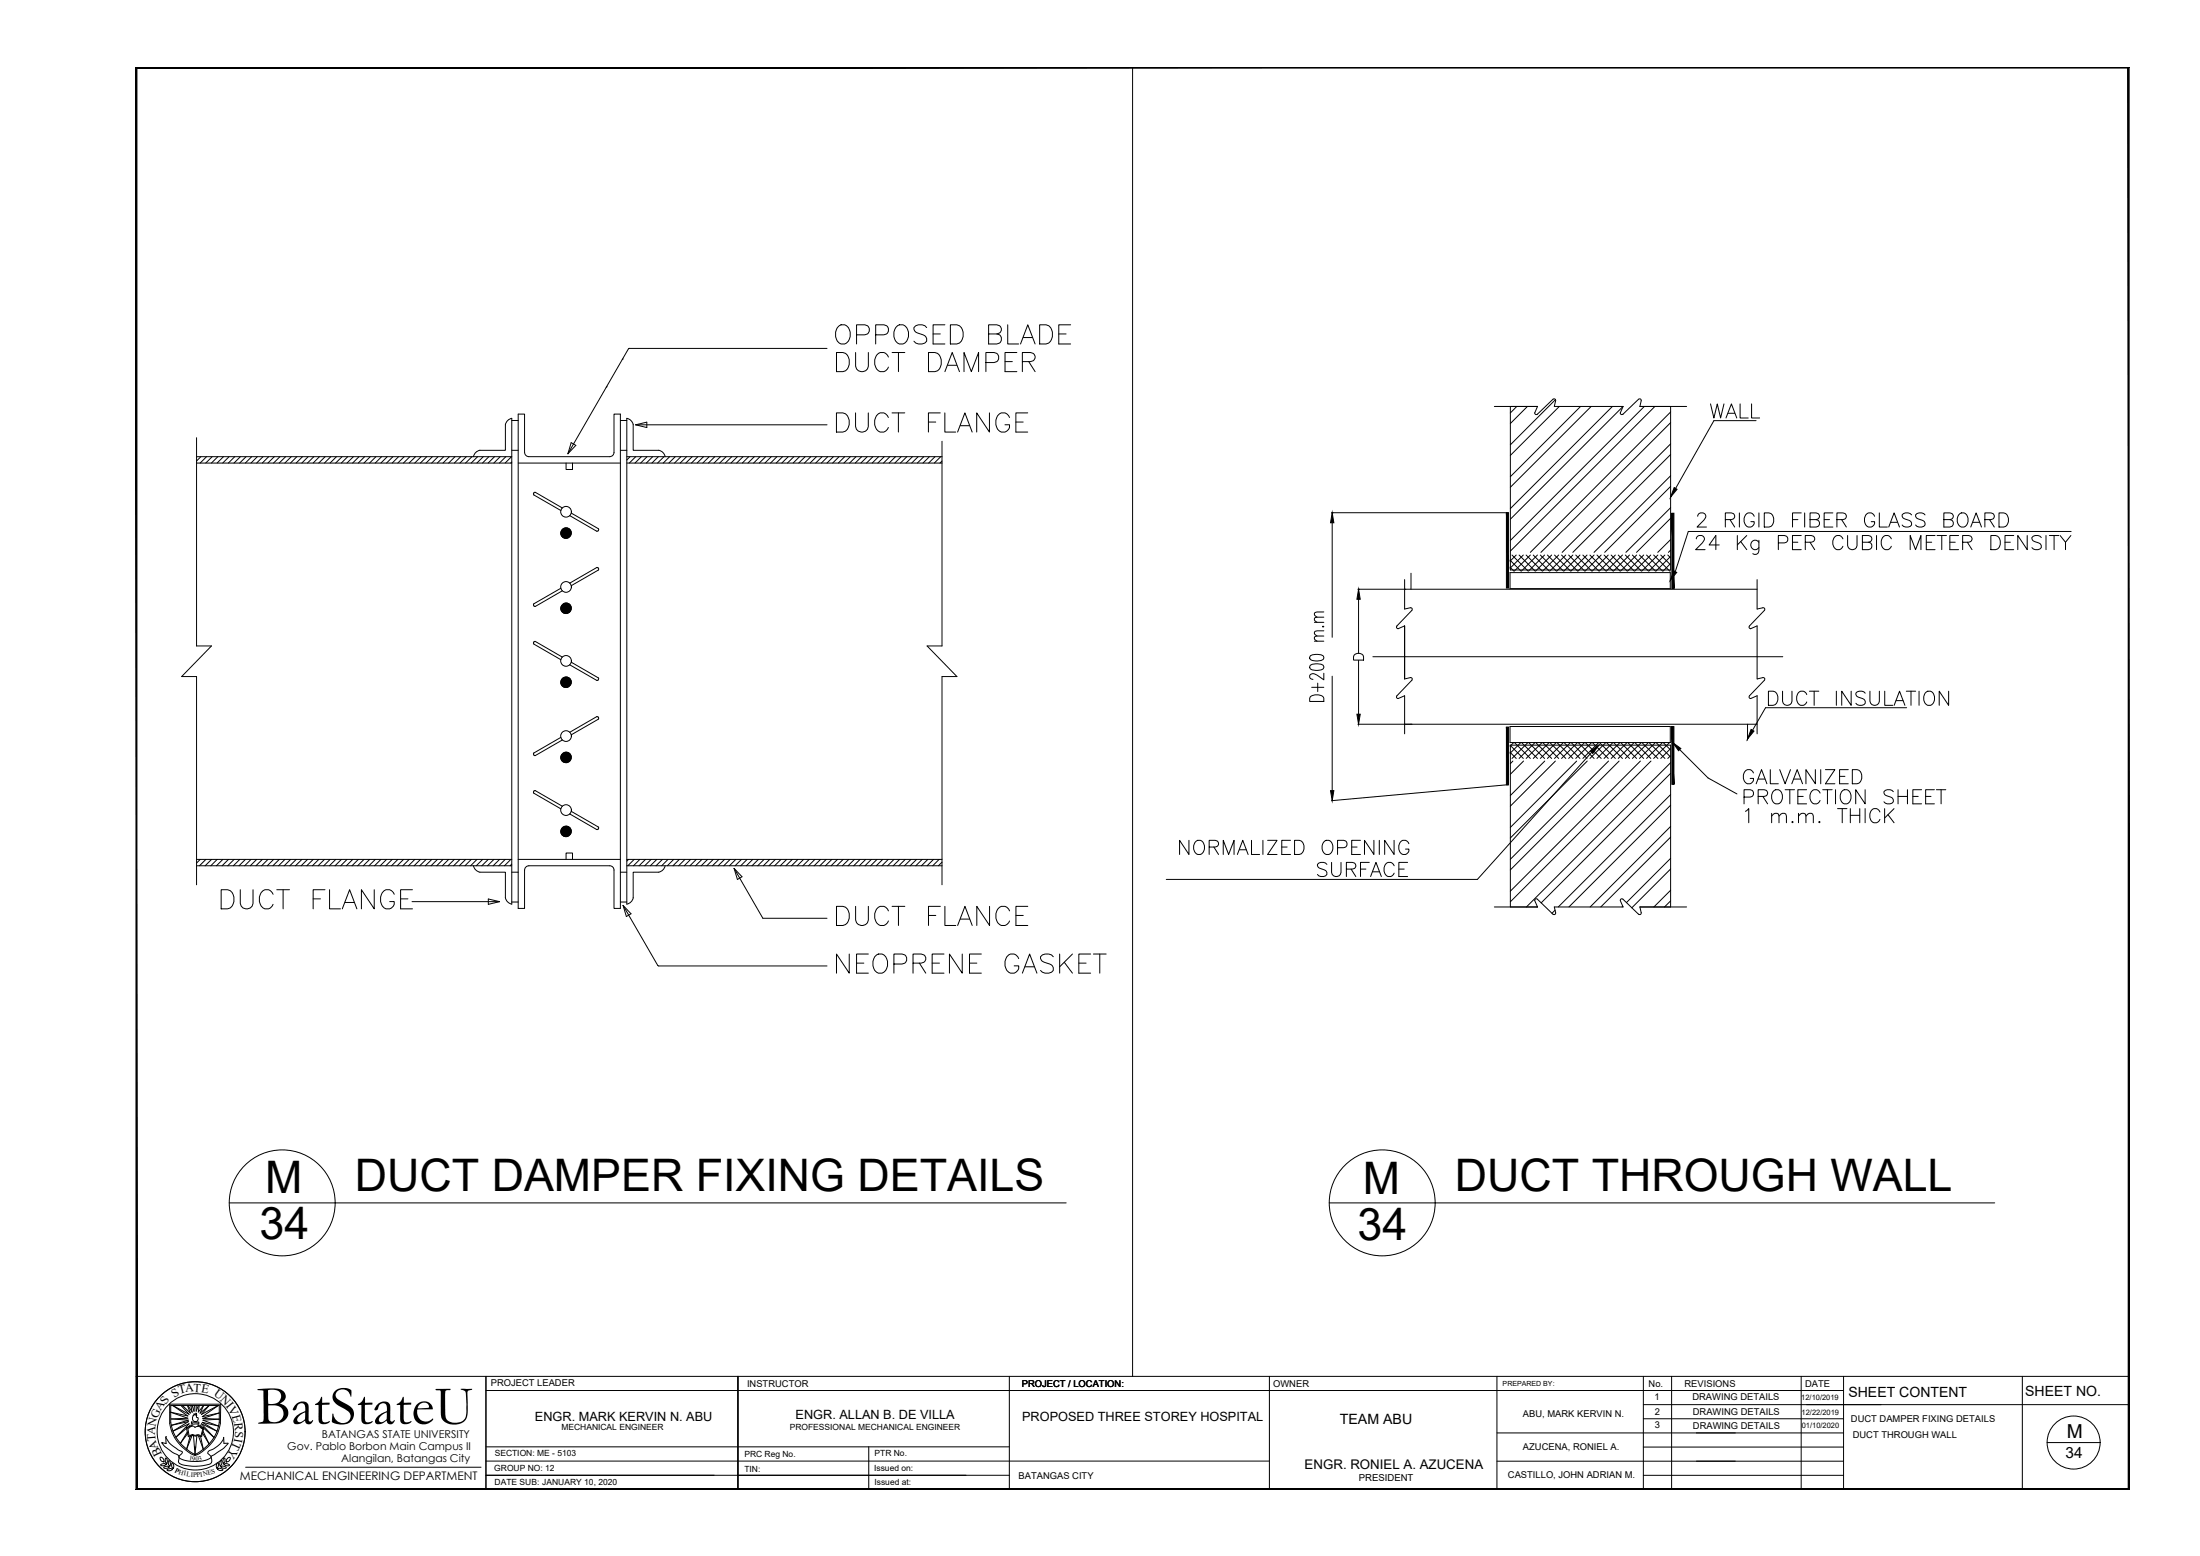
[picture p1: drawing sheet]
<svg xmlns="http://www.w3.org/2000/svg" width="420mm" height="297mm" viewBox="0 0 420 297" stroke-linecap="round" stroke-linejoin="round" font-family="sans-serif">
<!-- layer: 0 -->
<g fill="none" stroke="#000" stroke-width=".19">
<path d="M216.3 12.8v249.9M99 79.1h1.2v7.3a.83 .83 0 0 0 .8 .8h15.4a.83 .83 0 0 0 .9-.8v-7.3h1.2v94.3h-1.2v-7.3a.81 .81 0 0 0-.8-.8h-15.5a.81 .81 0 0 0-.8 .8v7.3h-1.2zM116 73.8l-.2 .1M119 68.5l-.2 .1M120 66.6l-11.5 20M157.9 66.5h-37.7l-.2 .1M288.4 77.6v31.2h30.7v-31.2M289.7 77.6l-1.3 1.2M291.7 77.6l-3.3 3.3M297.1 76.3l-8.7 8.6M297.1 76.5l-.3 1.1h13.2M297.1 76.5l-.1-.3h-.4l-3 2.9a.3 .3 0 0 1-.3 0 .3 .3 0 0 1-.2-.3l.5-1.2h-8.2"/>
<path d="M297.8 77.6l-9.4 9.3M301.9 77.6l-13.5 13.4M303.9 77.6l-15.5 15.4M307.9 77.6l-19.5 19.5M310 77.6l-21.6 21.5M313.4 76.5l-.2 1.1h8.9M313.4 76.5l-.1-.3h-.4l-2.9 2.9a.3 .3 0 0 1-.4 0 .3 .3 0 0 1-.2-.3l.6-1.2M314 77.6l-25.6 25.6M316.1 77.6l-27.7 27.6M319.1 78.7l-26.8 26.7M37.5 88.4h60.2M37.5 87.2h60.2"/>
<path d="M37.5 83.6v39.7h2.9l-5.7 5.9h2.8v39.7M38.4 87.2l-.9 .8M39.4 87.2l-1.2 1.2M40.5 87.2l-1.2 1.2M41.6 87.2l-1.2 1.2M42.7 87.2l-1.2 1.2M43.8 87.2l-1.3 1.2M44.8 87.2l-1.2 1.2M45.9 87.2l-1.2 1.2M47 87.2l-1.2 1.2M48.1 87.2l-1.2 1.2M49.1 87.2l-1.2 1.2"/>
<path d="M50.2 87.2l-1.2 1.2M51.3 87.2l-1.2 1.2M52.4 87.2l-1.2 1.2M53.5 87.2l-1.3 1.2M54.5 87.2l-1.2 1.2M55.6 87.2l-1.2 1.2M56.7 87.2l-1.2 1.2M57.8 87.2l-1.2 1.2M58.9 87.2l-1.3 1.2M59.9 87.2l-1.2 1.2M61 87.2l-1.2 1.2M62.1 87.2l-1.2 1.2"/>
<path d="M63.2 87.2l-1.2 1.2M64.3 87.2l-1.3 1.2M65.3 87.2l-1.2 1.2M66.4 87.2l-1.2 1.2M67.5 87.2l-1.2 1.2M68.6 87.2l-1.3 1.2M69.6 87.2l-1.2 1.2M70.7 87.2l-1.2 1.2M71.8 87.2l-1.2 1.2M72.9 87.2l-1.2 1.2M74 87.2l-1.3 1.2M75 87.2l-1.2 1.2"/>
<path d="M76.1 87.2l-1.2 1.2M77.2 87.2l-1.2 1.2M78.3 87.2l-1.3 1.2M79.4 87.2l-1.3 1.2M80.4 87.2l-1.2 1.2M81.5 87.2l-1.2 1.2M82.6 87.2l-1.2 1.2M83.7 87.2l-1.3 1.2M84.7 87.2l-1.2 1.2M85.8 87.2l-1.2 1.2M86.9 87.2l-1.2 1.2M88 87.2l-1.2 1.2"/>
<path d="M89.1 87.2l-1.3 1.2M90.1 87.2l-1.2 1.2M90.4 87.2a1.53 1.53 0 0 1 1.2-1.2h4.9v-4.9a1.56 1.56 0 0 1 1.2-1.2v92.7a1.56 1.56 0 0 1-1.2-1.2M91.2 87.2l-1.2 1.2M92.3 87.2l-1.2 1.2M93.4 87.2l-1.3 1.2M94.4 87.2l-1.2 1.2M95.5 87.2l-1.2 1.2M96.6 87.2l-1.2 1.2M97.7 87.2l-1.2 1.2M97.7 88.2l-.2 .2M97.7 80.3h1.3"/>
<path d="M97.7 86h1.3M99 88.4h19.5M107.4 97l-5.1-3a.29 .29 0 0 0-.4 .1 .29 .29 0 0 0 .1 .4l5.1 3M108.1 88.4v1.2h1.2v-1.2M109.1 84.5l.9 .5-1.5 1.6zM109.1 97.9l5.1 3a.3 .3 0 0 1 .1 .4 .3 .3 0 0 1-.4 .1l-5.1-3M118.5 80.3h1.2M118.5 86h1.2M119.7 88.4h60.2M119.7 87.2h60.2M120.3 87.2l-.6 .6M121.4 81.1h36.5"/>
<path d="M121.4 81.1l2.1-.5v1zM121.4 87.2l-1.2 1.2M122.5 87.2l-1.2 1.2M123.6 87.2l-1.2 1.2M124.7 87.2l-1.3 1.2M125.7 87.2l-1.2 1.2M126.8 87.2l-1.2 1.2M127 87.2a1.53 1.53 0 0 0-1.2-1.2h-4.9v-4.9a1.56 1.56 0 0 0-1.2-1.2v92.7a1.56 1.56 0 0 0 1.2-1.2M127.9 87.2l-1.2 1.2M129 87.2l-1.3 1.2M130 87.2l-1.2 1.2M131.1 87.2l-1.2 1.2"/>
<path d="M132.2 87.2l-1.2 1.2M133.3 87.2l-1.2 1.2M134.4 87.2l-1.3 1.2M135.4 87.2l-1.2 1.2M136.5 87.2l-1.2 1.2M137.6 87.2l-1.2 1.2M138.7 87.2l-1.3 1.2M139.8 87.2l-1.3 1.2M140.8 87.2l-1.2 1.2M141.9 87.2l-1.2 1.2M143 87.2l-1.2 1.2M144.1 87.2l-1.3 1.2"/>
<path d="M145.1 87.2l-1.2 1.2M146.2 87.2l-1.2 1.2M147.3 87.2l-1.2 1.2M148.4 87.2l-1.2 1.2M149.5 87.2l-1.3 1.2M150.5 87.2l-1.2 1.2M151.6 87.2l-1.2 1.2M152.7 87.2l-1.2 1.2M153.8 87.2l-1.3 1.2M154.8 87.2l-1.2 1.2M155.9 87.2l-1.2 1.2M157 87.2l-1.2 1.2"/>
<path d="M158.1 87.2l-1.2 1.2M159.2 87.2l-1.3 1.2M160.2 87.2l-1.2 1.2M161.3 87.2l-1.2 1.2M162.4 87.2l-1.2 1.2M163.5 87.2l-1.2 1.2M164.6 87.2l-1.3 1.2M165.6 87.2l-1.2 1.2M166.7 87.2l-1.2 1.2M167.8 87.2l-1.2 1.2M168.9 87.2l-1.2 1.2M169.9 87.2l-1.2 1.2"/>
<path d="M171 87.2l-1.2 1.2M172.1 87.2l-1.2 1.2M173.2 87.2l-1.2 1.2M174.3 87.2l-1.3 1.2M175.3 87.2l-1.2 1.2M176.4 87.2l-1.2 1.2M177.5 87.2l-1.2 1.2M178.6 87.2l-1.2 1.2M179.7 87.2l-1.3 1.2M179.9 84.2v39.1h-2.8l5.7 5.9h-2.9v39.7M179.9 88l-.4 .4M254.3 97.9h33.5"/>
<path d="M254.4 97.9h.1M254.4 99.8v21.9M287.9 97.9h.1M319.1 84.7l-20.8 20.7M319.1 90.8l-14.7 14.6M319.1 96.9l-8.6 8.5M319.1 80.7l-24.8 24.7M319.1 86.8l-18.7 18.6M319.1 92.9l-12.6 12.5M319.1 98.9l-6.6 6.5M327.3 80.3l-7.3 12.9M107.1 112.3l-5.1 3a.29 .29 0 0 0-.1 .3 .29 .29 0 0 0 .4 .2l5.1-3"/>
<path d="M107.5 100.9l-.2 .3M107.6 115.2l-.4 .4M107.7 100.8l-.5 .6M107.7 115.2l-.5 .6M107.8 100.8l-.7 .7M107.8 115.1l-.7 .8M107.9 100.8l-.8 .8M107.9 115.1l-.8 .8M108 100.8l-.9 .8M108 115.1l-.9 .9M108.1 100.7l-1 1M108.1 115.1l-1 1"/>
<path d="M108.1 100.7l-1 1.1M108.2 115.1l-1.1 1.1M108.2 100.8l-1.1 1.1M108.3 100.8l-1.2 1.1M108.3 115.1l-1.2 1.2M108.3 100.8l-1.2 1.2M108.4 115.1l-1.3 1.3M108.4 100.8l-1.3 1.3M108.4 115.2l-1.3 1.2M108.5 115.2l-1.4 1.3M108.5 100.8l-1.3 1.4M108.5 115.2l-1.3 1.3"/>
<path d="M108.5 100.9l-1.3 1.3M108.6 115.2l-1.4 1.4M108.6 100.9l-1.4 1.4M108.6 115.3l-1.4 1.4M108.7 100.9l-1.4 1.4 1.4-1.3M108.7 115.3l-1.4 1.4M108.7 115.3l-1.4 1.5M108.8 101l-1.5 1.4M108.8 115.4l-1.5 1.4M108.8 101l-1.4 1.5M108.8 111.3l5.3-3a.32 .32 0 0 1 .1 .5l-5.1 3M108.8 115.4l-1.4 1.4"/>
<path d="M108.8 101.1l-1.4 1.4M108.8 115.4l-1.4 1.5M108.9 101.1l-1.5 1.4M108.9 101.1l-1.4 1.5M108.9 115.5l-1.4 1.4M108.9 101.2l-1.4 1.4M108.9 116.7l-.2 .3M108.9 115.5l-1.4 1.5M109 101.2l-1.5 1.4M109 115.6l-1.4 1.4M109 101.3l-1.4 1.4M109 102.3l-.4 .4"/>
<path d="M109 115.7l-1.3 1.3M109 101.4l-1.3 1.3M109 116.5l-.5 .5M109 115.7l-1.3 1.4M109.1 101.4l-1.4 1.3M109.1 102.1l-.6 .6M109.1 115.8l-1.3 1.3M109.1 101.5l-1.3 1.2M109.1 116.4l-.7 .7M109.1 101.5l-1.2 1.3M109.1 102l-.7 .8M109.1 115.9l-1.2 1.2"/>
<path d="M109.1 101.6l-1.2 1.2M109.1 101.9l-.8 .9M109.1 116l-1.2 1.1M109.1 101.6l-1.1 1.2M109.1 101.7l-1.1 1.1M109.1 101.8l-1 1M109.1 101.9l-.9 .9M109.1 116l-1.1 1.1M109.1 116.1l-1 1M109.1 116.2l-1 .9M109.1 116.2l-.9 .9M259.3 112.5h8.9"/>
<path d="M259.5 112.5h.1M259.5 114.4v10.3M266.8 119.5a.3 .3 0 0 0-.1 .3 .3 .3 0 0 0 .3 .2M268.3 112.5h.1M268.3 110.6v5.7l1.2-.3 .2 .2-.1 .3M268.3 112.5h67.3M269.5 109.4v3.1M269.6 116.5l-2.8 3M288.4 106.9l2.1 2.1M288.4 108.3l.7 .7M288.4 109.3h30.6v3.1h-30.6zM288.8 106l3 3"/>
<path d="M289.6 106l-1.2 1.1M290.1 106l3.1 3M290.9 106l-2.5 2.5M291.5 106l3 3M292.3 106l-3.1 3M292.8 106l3.1 3M293.6 106l-3 3M294.2 106l3 3M295 106l-3.1 3M295.5 106l3.1 3M296.3 106l-3 3M296.9 106l3 3"/>
<path d="M297.7 106l-3.1 3M298.2 106l3.1 3M299 106l-3 3M299.6 106l3 3M300.4 106l-3.1 3M300.9 106l3.1 3M301.7 106l-3 3M302.3 106l3.1 3M303.1 106l-3.1 3M303.6 106l3.1 3M304.4 106l-3 3M305 106l3.1 3"/>
<path d="M305.8 106l-3.1 3M306.3 106l3.1 3M307.1 106l-3 3M307.7 106l3.1 3M308.5 106l-3.1 3M309.1 106l3 3M309.9 106l-3.1 3M310.4 106l3.1 3M311.2 106l-3.1 3M311.8 106l3 3M312.6 106l-3.1 3M313.1 106l3.1 3"/>
<path d="M313.9 106l-3 3M314.5 106l3 3M315.3 106l-3.1 3M315.8 106l3.1 3M316.6 106l-3 3M317.2 106l1.8 1.8M318 106l-3.1 3M318.5 106l.5 .4M319 106.3l-2.7 2.7M319 107.6l-1.4 1.4M319 109h.1M319.1 103l-2.5 2.4"/>
<path d="M319.1 105l-.5 .4M335.6 110.6v5.7l1.1-.3M336.7 116l.3 .2v.3M337 116.5l-2.9 3a.3 .3 0 0 0 0 .3 .3 .3 0 0 0 .2 .2l1.3-.5v10.1M395.6 101.5h-73.2l-2.5 7.6M101.9 122.7l.2-.3 .2 .1 5.1 2.9M101.9 122.7l.1 .3 5.1 2.9M107.5 129.4l-.2 .3M107.7 129.3l-.5 .5M107.8 129.3l-.7 .6M107.9 129.3l-.8 .7M108 129.2l-.9 .9"/>
<path d="M108.1 129.2l-1 1M108.1 129.2l-1 1.1M108.2 129.2l-1.1 1.1M108.3 129.2l-1.2 1.2M108.3 129.3l-1.2 1.2M108.4 129.3l-1.3 1.2M108.4 129.3l-1.3 1.3M108.5 129.3l-1.3 1.3M108.5 129.3l-1.3 1.4M108.6 129.3l-1.4 1.4M108.6 129.4l-1.4 1.4M108.7 129.4l-1.4 1.4"/>
<path d="M108.7 129.4l-1.4 1.5M108.8 129.5l-1.5 1.4M108.8 129.5l-1.4 1.4M108.8 129.5l-1.4 1.5M108.9 129.6l-1.5 1.4M108.9 129.6l-1.4 1.4M108.9 129.7l-1.4 1.4M109 129.7l-1.4 1.4M109 130.7l-.4 .4M109 129.8l-1.4 1.4M109 129.8l-1.3 1.4M109.1 129.9l-1.4 1.3"/>
<path d="M109.1 130.6l-.6 .6M109.1 129.9l-1.3 1.3M109.1 130l-1.2 1.2M109.1 130.5l-.7 .7M109.1 126.4l5.1 3a.3 .3 0 0 1 .1 .3 .3 .3 0 0 1-.4 .2l-5.1-3M109.1 130.1l-1.2 1.1M109.1 130.4l-.8 .8M109.1 130.1l-1.1 1.2M109.1 130.2l-1.1 1.1M109.1 130.3l-1 1M109.1 130.3l-.9 1M113.9 136.8h.2a.32 .32 0 0 1 .1 .5l-5.1 3"/>
<path d="M114 136.8l-5.2 3M254.4 129.1v21.8M259.3 138.3h76.3M259.5 126.1v10.2M262.2 125.4h78.3M266.8 132.8a.3 .3 0 0 0-.1 .4 .3 .3 0 0 0 .3 .1M267 120l1.3-.5v10.1l1-.2 .4 .1v.2l-2.9 3.1M267 133.4l1.3-.6v7.3M269.5 138.3h.1M288.4 138.7h30.6v3h-30.6zM333.7 138.3v3M337 129.9l-2.9 2.9a.3 .3 0 0 0 0 .4 .3 .3 0 0 0 .2 .1l1.3-.5v7.3"/>
<path d="M364.1 135.1h-26.9l-2.5 4.3M107.1 140.8l-5.1 2.9M107.2 145.1l1.4-1.4-1.3 1.5M107.4 141.3l-5.1 2.9a.3 .3 0 0 1-.4-.1 .3 .3 0 0 1 .1-.4M107.4 153.9l-5.1-3h-.2l-.2 .3 .1 .2 5.1 3M107.5 145.4l1.4-1.4-1.3 1.5M107.5 157.9l-.2 .2M107.6 143.7l-.4 .4M107.7 157.8l-.5 .5M107.7 143.6l-.5 .6M107.8 157.7l-.7 .7M107.8 143.6l-.7 .7"/>
<path d="M107.9 157.7l-.8 .8M107.9 143.6l-.8 .8M108 157.7l-.9 .9M108 143.6l-.9 .9M108.1 157.7l-1 1M108.1 143.6l-1 1M108.2 143.6l-1.1 1M108.2 157.7l-1.1 1.1M108.2 143.6l-1.1 1.1M108.3 157.7l-1.2 1.2M108.3 143.6l-1.2 1.2M108.4 143.6l-1.3 1.2"/>
<path d="M108.4 157.7l-1.3 1.3M108.4 143.6l-1.3 1.3M108.4 157.8l-1.3 1.3M108.5 143.6l-1.4 1.3M108.5 157.8l-1.3 1.3M108.5 143.7l-1.3 1.3M108.6 143.7l-1.4 1.4M108.6 157.8l-1.4 1.4M108.7 157.9l-1.4 1.4M108.7 143.8l-1.4 1.4M108.8 157.9l-1.5 1.5M108.8 143.8l-1.5 1.5"/>
<path d="M108.8 158l-1.4 1.4M108.8 143.9l-1.4 1.4M108.9 158l-1.5 1.5M108.9 143.9l-1.5 1.5M108.9 158.1l-1.4 1.4M108.9 144l-1.4 1.4M108.9 145.2l-.2 .2M109 158.2l-1.4 1.4M109 159.2l-.4 .4M109 144.1l-1.4 1.4M109 158.3l-1.4 1.3M109 144.2l-1.3 1.3"/>
<path d="M109 145l-.5 .5M109 158.3l-1.3 1.3M109.1 158.4l-1.4 1.3M109.1 159.1l-.6 .6M109.1 144.3l-1.3 1.2M109.1 144.9l-.7 .7M109.1 158.4l-1.3 1.3M109.1 144.3l-1.3 1.3M109.1 159l-.7 .7M109.1 154.9l5.1 3a.3 .3 0 0 1 .1 .3 .3 .3 0 0 1-.4 .1l-5.1-2.9M109.1 144.4l-1.2 1.2M109.1 144.8l-.8 .8"/>
<path d="M109.1 158.5l-1.2 1.2M109.1 158.9l-.8 .8M109.1 144.5l-1.1 1.1M109.1 144.6l-1 1M109.1 144.7l-.9 .9M109.1 158.6l-1.1 1.1M109.1 158.7l-1.1 1M109.1 158.7l-1 1M109.1 158.8l-.9 .9M287.8 149.8l-33.5 3.1M287.9 149.8h.1M288.4 142.2l2.5 2.6"/>
<path d="M288.4 143.6l1.2 1.2M288.9 145.3l-.5 .5M289.1 141.7l-.7 .8M289.2 141.7l3.1 3.1M290.5 141.7l-2.1 2.1M290.6 141.7l3 3.1M291 145.3l-2.6 2.5M291.8 141.7l-3 3.1M291.9 141.7l3.1 3.1M293.2 141.7l-3.1 3.1M293.3 141.7l3 3.1M294.5 141.7l-3 3.1"/>
<path d="M294.6 141.7l3.1 3.1M295 145.3l-6.6 6.6M295.9 141.7l-3.1 3.1M296 141.7l3 3.1M297.1 145.3l-8.7 8.6M297.2 141.7l-3 3.1M297.3 141.7l3.1 3.1M298.6 141.7l-3.1 3.1M298.7 141.7l3 3.1M299.9 141.7l-3 3.1M300 141.7l3.1 3.1M301.1 145.3l-12.7 12.7"/>
<path d="M301.3 141.7l-3.1 3.1M301.4 141.7l3 3.1M302.6 141.7l-3 3.1M302.7 141.7l3.1 3.1M303.1 145.3l-14.7 14.7M304 143.6l-21.8 24.3h-59.5M304 141.7l-3.1 3.1M304.1 141.7l3 3.1M305.4 141.7l-3.1 3.1M305.4 141.7l3.1 3.1M306.7 141.7l-3.1 3.1M306.8 141.7l3.1 3.1"/>
<path d="M307.2 145.3l-18.8 18.7M308.1 141.7l-3.1 3.1M308.1 141.7l3.1 3.1M309.2 145.3l-20.8 20.8M309.4 141.7l-3.1 3.1M309.5 141.7l3.1 3.1M310.8 141.7l-3.1 3.1M310.9 141.7l3 3.1M312.1 141.7l-3 3.1M312.2 141.7l3.1 3.1M313.3 145.3l-24.9 24.8M313.5 141.7l-3.1 3.1"/>
<path d="M313.6 141.7l3 3.1M314.8 141.7l-3 3.1M314.9 141.7l3.1 3.1M315.3 145.3l-26.9 26.9M316.2 141.7l-3.1 3.1M316.3 141.7l2.7 2.7M317.5 141.7l-3 3.1M317.6 141.7l1.4 1.4M318.9 141.7l-3.1 3.1M319 141.7h.1M319 143l-1.8 1.8M319 144.3l-.5 .5"/>
<path d="M319.1 145.6l-27.6 27.5M319.1 151.7l-21.5 21.4M319.1 157.8l-15.4 15.3M319.1 147.6l-24.8 24.8M319.1 153.7l-19.5 19.4M319.1 159.8l-13.4 13.3M320.8 143.1l5.4 5.4 5.5 3.1M37.5 165.3h60.2M37.5 164.1h60.2M38.2 164.1l-.7 .7M39.3 164.1l-1.2 1.2M40.4 164.1l-1.2 1.2"/>
<path d="M41.5 164.1l-1.2 1.2M42.6 164.1l-1.3 1.2M43.6 164.1l-1.2 1.2M44.7 164.1l-1.2 1.2M45.8 164.1l-1.2 1.2M46.9 164.1l-1.3 1.2M47.9 164.1l-1.2 1.2M49 164.1l-1.2 1.2M50.1 164.1l-1.2 1.2M51.2 164.1l-1.2 1.2M52.3 164.1l-1.3 1.2M53.3 164.1l-1.2 1.2"/>
<path d="M54.4 164.1l-1.2 1.2M55.5 164.1l-1.2 1.2M56.6 164.1l-1.2 1.2M57.7 164.1l-1.3 1.2M58.7 164.1l-1.2 1.2M59.8 164.1l-1.2 1.2M60.9 164.1l-1.2 1.2M62 164.1l-1.3 1.2M63 164.1l-1.2 1.2M64.1 164.1l-1.2 1.2M65.2 164.1l-1.2 1.2M66.3 164.1l-1.2 1.2"/>
<path d="M67.4 164.1l-1.3 1.2M68.4 164.1l-1.2 1.2M69.5 164.1l-1.2 1.2M70.6 164.1l-1.2 1.2M71.7 164.1l-1.2 1.2M72.7 164.1l-1.2 1.2M73.8 164.1l-1.2 1.2M74.9 164.1l-1.2 1.2M76 164.1l-1.2 1.2M77.1 164.1l-1.2 1.2M78.1 164.1l-1.2 1.2M78.7 172.1h16.7"/>
<path d="M79.2 164.1l-1.2 1.2M80.3 164.1l-1.2 1.2M81.4 164.1l-1.2 1.2M82.5 164.1l-1.3 1.2M83.5 164.1l-1.2 1.2M84.6 164.1l-1.2 1.2M85.7 164.1l-1.2 1.2M86.8 164.1l-1.2 1.2M87.9 164.1l-1.3 1.2M88.9 164.1l-1.2 1.2M90 164.1l-1.2 1.2M90.4 165.3a1.59 1.59 0 0 0 1.2 1.2h4.9v4.9"/>
<path d="M91.1 164.1l-1.2 1.2M92.2 164.1l-1.2 1.2M93.2 164.1l-1.2 1.2M93.3 171.6l2.1 .5-2.1 .5zM94.3 164.1l-1.2 1.2M95.4 164.1l-1.2 1.2M96.5 164.1l-1.2 1.2M97.6 164.1l-1.3 1.2M97.7 165l-.3 .3M97.7 172.2h1.3M97.7 166.5h1.3M99 164.1h19.5"/>
<path d="M108.1 164.1v-1.3h1.2v1.3M118.5 172.2h1.2M118.5 166.5h1.2M119 172.8l6.6 11.5 .2 .1M119 172.8l1.5 1.6-.9 .6zM119.7 165.3h60.2M119.7 164.1h60.2M120 164.1l-.3 .3M121.1 164.1l-1.2 1.2M122.2 164.1l-1.2 1.2M123.3 164.1l-1.3 1.2M124.4 164.1l-1.3 1.2"/>
<path d="M125.4 164.1l-1.2 1.2M126.5 164.1l-1.2 1.2M127 165.3a1.58 1.58 0 0 1-1.2 1.2h-4.9v4.9M127.6 164.1l-1.2 1.2M128.7 164.1l-1.3 1.2M129.7 164.1l-1.2 1.2M130.8 164.1l-1.2 1.2M131.9 164.1l-1.2 1.2M133 164.1l-1.2 1.2M134.1 164.1l-1.3 1.2M135.1 164.1l-1.2 1.2M136.2 164.1l-1.2 1.2"/>
<path d="M137.3 164.1l-1.2 1.2M138.4 164.1l-1.3 1.2M139.4 164.1l-1.2 1.2M140.2 165.8l1.5 1.6-.9 .5zM140.2 165.8l5.5 9.5h12.2M140.5 164.1l-1.2 1.2M141.6 164.1l-1.2 1.2M142.7 164.1l-1.2 1.2M143.8 164.1l-1.3 1.2M144.8 164.1l-1.2 1.2M145.9 164.1l-1.2 1.2M147 164.1l-1.2 1.2"/>
<path d="M148.1 164.1l-1.2 1.2M149.2 164.1l-1.3 1.2M150.2 164.1l-1.2 1.2M151.3 164.1l-1.2 1.2M152.4 164.1l-1.2 1.2M153.5 164.1l-1.2 1.2M154.5 164.1l-1.2 1.2M155.6 164.1l-1.2 1.2M156.7 164.1l-1.2 1.2M157.8 164.1l-1.2 1.2M158.9 164.1l-1.3 1.2M159.9 164.1l-1.2 1.2"/>
<path d="M161 164.1l-1.2 1.2M162.1 164.1l-1.2 1.2M163.2 164.1l-1.2 1.2M164.3 164.1l-1.3 1.2M165.3 164.1l-1.2 1.2M166.4 164.1l-1.2 1.2M167.5 164.1l-1.2 1.2M168.6 164.1l-1.2 1.2M169.7 164.1l-1.3 1.2M170.7 164.1l-1.2 1.2M171.8 164.1l-1.2 1.2M172.9 164.1l-1.2 1.2"/>
<path d="M174 164.1l-1.3 1.2M175 164.1l-1.2 1.2M176.1 164.1l-1.2 1.2M177.2 164.1l-1.2 1.2M178.3 164.1l-1.2 1.2M179.4 164.1l-1.3 1.2M179.9 164.6l-.7 .7M285.4 173.1h8.2l-.5-1.2a.3 .3 0 0 1 .2-.3 .3 .3 0 0 1 .3 .1l3.2 2.9h.2l.1-.4-.3-1.1h13.2l-.6-1.2 .2-.3h.2l3.3 3h.2l.1-.4-.2-1.1h8.9M288.4 173.1v-30.9h30.7v30.9M293.6 173.1h-.1M297 173.8l-.6 .5M309.9 173l-.1 .1"/>
<path d="M319.1 163.9l-8.5 8.4M319.1 170l-3.2 3.1M319.1 165.9l-7.5 7.4M319.1 172l-1.2 1.1M125.8 184.4h32.1M43.8 229.6h159.8M253.9 229.6h127.1"/>
<circle cx="108.1" cy="97.7" r="1.02"/>
<circle cx="108.1" cy="112" r="1.02"/>
<circle cx="108.1" cy="126.2" r="1.02"/>
<circle cx="108.1" cy="154.6" r="1.02"/>
<circle cx="108.1" cy="140.5" r="1.02"/>
<circle cx="53.9" cy="229.6" r="10.1"/>
<circle cx="264" cy="229.6" r="10.1"/>
</g>
<g fill="#000" stroke="#000" stroke-width=".19">
<path d="M254.4 97.9l.3 1.9h-.6zM319.7 93.1l.6 .3-1.2 1.5zM259.5 112.5l.3 1.9h-.7zM319.7 109l.5 .3-1.2 1.5zM259.1 136.3h.7l-.3 2zM334.4 139.3l.6 .3-1.3 1.5zM254.1 150.9h.6l-.3 2zM303.8 143.4l1.5-1.1-1.1 1.5zM319.5 141.8l1.5 1.1-.4 .4z"/>
<path d="M287.7 97.9v14.4h.4zM287.7 97.9h.4v14.4z"/>
<path d="M319.3 98v14.3h.4zM319.3 98h.4v14.3z"/>
<path d="M287.7 138.8l.4 11v-11zM287.7 138.8l.4 11h-.4z"/>
<path d="M319.3 138.7l.4 11v-11zM319.3 138.7l.4 11h-.4z"/>
</g>
<!-- layer: template -->
<path d="M26 284.3h380.6l-.2-.1zM26 284.3l.2-.1h380.2zM26 12.8v271.5l.2-.1zM26 12.8l.2 .2v271.2zM26 12.8l.2 .2 380.4-.2zM26.2 13l380.4-.2-.2 .2zM406.6 12.8l-.2 .2 .2 271.3zM406.4 13l.2 271.3-.2-.1z" fill="#000" stroke="#000" stroke-width=".19"/>
<g fill="none" stroke="#000" stroke-width=".19">
<path d="M26 262.7h380.6M31.2 279l.1 .1a.61 .61 0 0 0-.7-.8v.1a.7 .7 0 0 0 .7 .7M31.7 274.4v1.2l-.8-.2M31.7 279.5a.58 .58 0 0 1-1 .1l.1-.1a.7 .7 0 0 1 .9 .1M31.7 274.3v.1l.3 .5a6.5 6.5 0 0 0 2.4 2.1 .37 .37 0 0 1 .4 .2 .37 .37 0 0 1-.3 .5l-.2 .1a.41 .41 0 0 0-.1 .5 .41 .41 0 0 0 .5 .3 6.6 6.6 0 0 0 5.6-.4v-.2l-.3-.3a.48 .48 0 0 1-.3-.6 .48 .48 0 0 1 .6-.3 3.7 3.7 0 0 0 2.4-2.4l.1 1.1h.8a7.7 7.7 0 0 1-2.8 2.3l-.4 .2-.1 .2a.85 .85 0 0 1-.5 1.4 8.7 8.7 0 0 1-5.5-.2l-.2-.4 .1-.5a.78 .78 0 0 0-.8-1l-1.8-1.3-.7-.8h.2M31.8 274.3h-.1M31.9 279.4h-.1a.84 .84 0 0 1-.2-1 .49 .49 0 0 1 .4 .7l-.2 .3M32.4 268.1h9.8l-.1 3.6a8 8 0 0 1-4.9 6.1 8.1 8.1 0 0 1-4.8-6.1zM32.5 279.9h-.1a.82 .82 0 0 1-.2-1 .62 .62 0 0 1 .2 1M35.8 273.4l-1.3 2.1 1.3-1.8M35.8 268.3l.6 1.5-1.5-1.5-.2 .2 1.4 1.5-3.1-1.7 2.9 2-3.4-.7 3.4 1.1-3.2 .2 3.3 .2-3.3 1 3.3-.7-3 1.8 3.1-1.4-2.5 2.6 2.7-2.3M35.9 272.7l.3-.2a.72 .72 0 0 1 1.1 0 .85 .85 0 0 1 1.3 .2h.1l-.3 1.4-.4-.2-.8 .1-.4-.2-.5 .3h-.2z"/>
<path d="M35.9 268.3l.8 1.3-.2-1.2 .2-.1 .4 1.1v-1.1M36.6 271.4v.1a.32 .32 0 0 0 .1 .4 .32 .32 0 0 0 .4 0l.6-.1a.19 .19 0 0 0 .3-.1 .19 .19 0 0 0-.1-.2h-1.3M36.7 272.1v.1l-1.1 .3 .4 1.7a.37 .37 0 0 0 .6-.1l.7 .1a.75 .75 0 0 1 1 0h.2l.4-1.6-.4-.1-.4-.3-.3-.1M36.7 271.8v.4M36.7 274l-1.1 2.6 .7-2.3M37.1 277.7a8.1 8.1 0 0 0 4.8-6.1v-3.3h-9.3v3.3a8 8 0 0 0 4.8 6.1M37.1 269.9l.3 .2v-.3l.2 .4a.31 .31 0 0 0-.1 .3 .31 .31 0 0 0 .3 .2l-.2 .6-.4 .1a.77 .77 0 0 1-.2-1.3zM37.1 276.2h.3M37.1 276.3h.3M37.2 276.6h.1M37.4 276.5h-.2M37.5 268.3v1.1l.4-1.1"/>
<path d="M37.6 274.1l-.4 3.5-.2-3.5M37.8 271.8v.4M37.9 274.1l.9 2.6-.5-2.5M38 268.3l-.1 1.3 1-1.3-.7 1.5 1.7-1.5-1.4 1.7 3.2-1.7-3.1 2.1 3.3-.7-3.2 1.1 3.2 .1-3.1 .2 2.9 1.1-3.1-.7 2.8 1.7-2.9-1.4 2.4 2.6-2.7-2.4M38.8 273.3l1.1 2.3-1.2-2M41.5 279.3l.1-.1a.47 .47 0 0 1 .1 .7l-.3 .4-.1-.5zM42 279.8h.1a.7 .7 0 0 0 .1-1l-.2 .6 .1 .4M42.2 280l.5 .3a.34 .34 0 0 0 .5-.2h-.1a.7 .7 0 0 0-.9-.1M42.6 279.4l.1-.1a.7 .7 0 0 0 .1-1l-.2 .6 .1 .5M42.8 279.5l.5 .3a.34 .34 0 0 0 .5-.1v-.1a.74 .74 0 0 0-1 0M43.3 279l-.1 .1a.62 .62 0 0 1 .8-.8v.1a.75 .75 0 0 1-.8 .7M92.8 278.9h149.6"/>
<path d="M92.8 262.7v21.6M92.8 265.4h259.3M92.8 276.2h100M140.9 262.7v21.6M165.9 276.2v8.1M192.8 262.7v21.6M242.4 262.7v21.6M285.9 278.9h66.2M285.9 273.5h66.2M285.9 262.7v21.6M313.8 270.8h38.3M313.8 268.1h92.8"/>
<path d="M313.8 262.7v21.6M313.8 276.2h38.3M319.2 262.7v21.6M344 262.7v21.6M352.1 262.7v21.6M386.2 262.7v21.6M391 275.4h10.1M32.3 280l-.5 .3a.31 .31 0 0 1-.3 .1 .31 .31 0 0 1-.2-.3v-.1a.72 .72 0 0 1 1 .1M32.9 280.5a.57 .57 0 0 1-.5 .3 .57 .57 0 0 1-.5-.3h.1a.69 .69 0 0 1 .9 0M33.1 280.3h-.1a.7 .7 0 0 1 0-1l.2 .5-.1 .5M41.5 280.4a.57 .57 0 0 0 .5 .4 .57 .57 0 0 0 .5-.3 .74 .74 0 0 0-1 0M46.9 280.1h45"/>
<path d="M92.8 281.6h100M313.8 281.6h38.3"/>
<circle cx="37.3" cy="273.3" r="9.5"/>
<circle cx="37.3" cy="273.3" r="7.3"/>
<circle cx="396" cy="275.4" r="5.1"/>
</g>
<text font-size="10.6" x="49" y="271.8">BatStateU</text>
<g font-size="8.6">
<text x="50.6" y="227.7">M</text>
<text x="67.8" y="227.3">DUCT DAMPER FIXING DETAILS</text>
<text x="260.3" y="228">M</text>
<text x="277.8" y="227.3">DUCT THROUGH WALL</text>
<text x="49.6" y="236.5">34</text>
<text x="259.2" y="236.8">34</text>
</g>
<g font-size="7.5">
<text x="158.4" y="67">OPPOSED BLADE</text>
<text x="158.4" y="72.3">DUCT DAMPER</text>
</g>
<g font-size="7.1">
<text x="158.4" y="83.6">DUCT FLANGE</text>
<text x="322.4" y="106.9">24 Kg PER CUBIC METER DENSITY</text>
<text x="40.9" y="174.6">DUCT FLANGE</text>
<text x="158.4" y="177.8">DUCT FLANCE</text>
<text x="158.4" y="187">NEOPRENE GASKET</text>
</g>
<g font-size="6.2">
<text x="325.6" y="81.1">WALL</text>
<text x="322.8" y="102">2 RIGID FIBER GLASS BOARD</text>
<text x="331.6" y="151">GALVANIZED</text>
<text x="332" y="158.4">1 m.m. THICK</text>
<text x="224" y="164.4">NORMALIZED OPENING</text>
<text x="250.5" y="168.6">SURFACE</text>
</g>
<g font-size="5.7">
<text x="253.6" y="135.1" transform="rotate(-90 253.6 135.1)">D+200 m.m</text>
<text x="336.5" y="135.8">DUCT INSULATION</text>
<text x="332" y="154.5">PROTECTION SHEET</text>
</g>
<text font-size="4.4" x="257.2" y="127.4">D</text>
<text font-size="3.7" x="394.7" y="274.6">M</text>
<text font-size="2.9" x="394.5" y="278.4">34</text>
<g font-size="2.7">
<text x="353" y="266.7">SHEET CONTENT</text>
<text x="386.8" y="266.4">SHEET NO.</text>
<text x="255.9" y="271.9">TEAM ABU</text>
</g>
<text font-size="2.5" x="249.2" y="280.5">ENGR. RONIEL A. AZUCENA</text>
<g font-size="2.4">
<text x="102.2" y="271.2">ENGR. MARK KERVIN N. ABU</text>
<text x="151.9" y="270.9">ENGR. ALLAN B. DE VILLA</text>
<text x="195.2" y="271.3">PROPOSED THREE STOREY HOSPITAL</text>
</g>
<g font-size="2.3">
<text x="30.6" y="269.4" transform="rotate(-56 30.6 269.4)">A</text>
<text x="31.7" y="268.1" transform="rotate(-57 31.7 268.1)">S</text>
<text x="33.3" y="266.8" transform="rotate(-33 33.3 266.8)">S</text>
<text x="34.3" y="266.2" transform="rotate(-15 34.3 266.2)">T</text>
<text x="35.4" y="265.8" transform="rotate(-6 35.4 265.8)">A</text>
<text x="36.9" y="265.7" transform="rotate(3 36.9 265.7)">T</text>
<text x="38.4" y="265.8" transform="rotate(11 38.4 265.8)">E</text>
<text x="40.7" y="266.4" transform="rotate(36 40.7 266.4)">U</text>
<text x="41.9" y="267.3" transform="rotate(46 41.9 267.3)">N</text>
<text x="43.1" y="268.4" transform="rotate(52 43.1 268.4)">I</text>
<text x="43.5" y="268.9" transform="rotate(62 43.5 268.9)">V</text>
<text x="29.6" y="274" transform="rotate(-85 29.6 274)">A</text>
<text x="29.7" y="272.3" transform="rotate(-78 29.7 272.3)">N</text>
<text x="29.8" y="275.1" transform="rotate(-94 29.8 275.1)">T</text>
<text x="30.1" y="270.9" transform="rotate(-66 30.1 270.9)">G</text>
<text x="44.3" y="270.3" transform="rotate(75 44.3 270.3)">E</text>
<text x="44.7" y="275.2" transform="rotate(114 44.7 275.2)">T</text>
<text x="44.7" y="271.7" transform="rotate(84 44.7 271.7)">R</text>
<text x="44.8" y="274.5" transform="rotate(100 44.8 274.5)">I</text>
<text x="44.9" y="273.2" transform="rotate(94 44.9 273.2)">S</text>
<text x="30.3" y="276.5" transform="rotate(-110 30.3 276.5)">A</text>
<text x="31" y="277.7" transform="rotate(-115 31 277.7)">B</text>
<text x="44.1" y="276.5" transform="rotate(122 44.1 276.5)">Y</text>
<text x="45.8" y="282.6">MECHANICAL ENGINEERING DEPARTMENT</text>
</g>
<g font-size="2.1">
<text x="61.5" y="274.5">BATANGAS STATE UNIVERSITY</text>
<text x="54.9" y="276.8">Gov. Pablo Borbon Main Campus II</text>
<text x="65.2" y="279.1">Alangilan, Batangas City</text>
</g>
<g font-size="1.8">
<text x="93.7" y="264.6">PROJECT LEADER</text>
<text x="142.7" y="264.7">INSTRUCTOR</text>
<text x="195.1" y="264.7">PROJECT / LOCATION:</text>
<text x="243.2" y="264.7">OWNER</text>
<text x="314.9" y="264.7">No.</text>
<text x="316" y="267.3">1</text>
<text x="321.7" y="264.7">REVISIONS</text>
<text x="323.2" y="267.4">DRAWING DETAILS</text>
<text x="344.7" y="264.7">DATE</text>
<text x="290.9" y="270.5">ABU, MARK KERVIN N.</text>
<text x="316" y="270.1">2</text>
<text x="316.1" y="272.7">3</text>
<text x="323.3" y="270.2">DRAWING DETAILS</text>
<text x="323.3" y="272.7">DRAWING DETAILS</text>
<text x="353.5" y="271.4">DUCT DAMPER FIXING DETAILS</text>
<text x="353.8" y="274.5">DUCT THROUGH WALL</text>
<text x="290.9" y="276.8">AZUCENA, RONIEL A.</text>
<text x="194.5" y="282.4">BATANGAS CITY</text>
<text x="259.5" y="282.8">PRESIDENT</text>
<text x="288" y="282.1">CASTILLO, JOHN ADRIAN M.</text>
</g>
<g font-size="1.6">
<text x="107.2" y="273">MECHANICAL ENGINEER</text>
<text x="150.8" y="273">PROFESSIONAL MECHANICAL ENGINEER</text>
<text x="94.4" y="280.8">GROUP NO: 12</text>
<text x="94.5" y="278">SECTION: ME - 5103</text>
<text x="142.2" y="278.1">PRC Reg No.</text>
<text x="142.2" y="280.9">TIN:</text>
<text x="166.9" y="280.8">Issued on:</text>
<text x="167" y="278">PTR No.</text>
<text x="94.5" y="283.6">DATE SUB: JANUARY 10, 2020</text>
<text x="167" y="283.6">Issued at:</text>
</g>
<g font-size="1.4">
<text x="344" y="267.3">12/10/2019</text>
<text x="344.1" y="270.1">12/22/2019</text>
<text x="344.1" y="272.7">01/10/2020</text>
</g>
<g font-size="1.3">
<text x="287" y="264.6">PREPARED BY:</text>
<text x="33.3" y="280.9" transform="rotate(28 33.3 280.9)">P</text>
<text x="34" y="281.3" transform="rotate(18 34 281.3)">H</text>
<text x="35" y="281.6" transform="rotate(10 35 281.6)">I</text>
<text x="35.6" y="281.7" transform="rotate(9 35.6 281.7)">L</text>
<text x="36.1" y="278.7" transform="rotate(9 36.1 278.7)">1</text>
<text x="36.4" y="281.9" transform="rotate(1 36.4 281.9)">I</text>
<text x="36.7" y="278.8">90</text>
<text x="36.9" y="281.9">P</text>
<text x="37.6" y="281.9" transform="rotate(-8 37.6 281.9)">PI</text>
<text x="38" y="278.8" transform="rotate(-15 38 278.8)">3</text>
<text x="38.8" y="281.8" transform="rotate(-13 38.8 281.8)">N</text>
<text x="39.8" y="281.6" transform="rotate(-14 39.8 281.6)">ES</text>
</g>
</svg>
